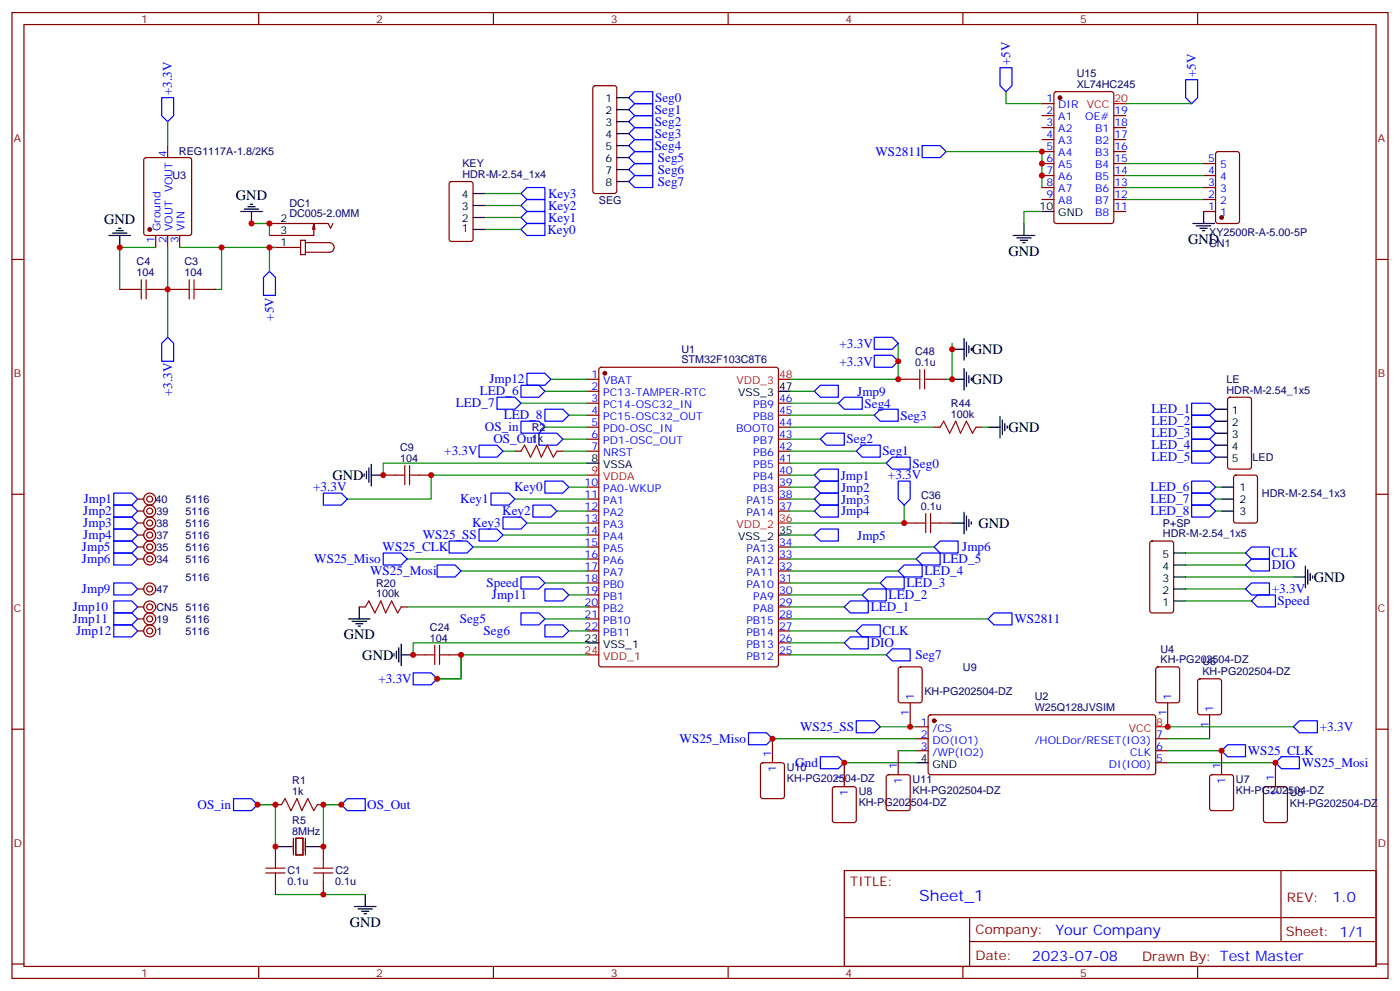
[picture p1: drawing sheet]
<svg xmlns="http://www.w3.org/2000/svg" width="412mm" height="292mm" viewBox="0 0 412 292" stroke-linecap="round" stroke-linejoin="round" font-family="sans-serif">
<g fill="none" stroke="#870000" stroke-width=".35">
<path d="M3.5 3.7h405.4v284.3h-405.4zM7.1 7.2h398.2v277.3h-398.2zM76.2 3.7v3.5M145.3 3.7v3.5M214.5 3.7v3.5M283.6 3.7v3.5M352.8 3.7v3.5M174.9 25.4l.4-.2h5.7l.5 .2 .2 .5v30.4l-.3 .5-.4 .2h-5.7l-.5-.3-.2-.4v-30.4zM306.9 30.5h3.5M306.9 34h3.5M306.9 37.6h3.5M310.7 27.2l.4-.2h16.3l.6 .4 .1 37.7-.5 .6-16.5 .1-.6-.5-.1-37.6z"/>
<path d="M328.1 34h3.5M328.1 37.6h3.5M42.6 46.6l.4-.2h12.7l.7 .4v21.8l-.4 .7h-13l-.6-.4-.1-21.8zM49.4 42.9v3.5M132.5 53.7l.5-.3h5.6l.7 .5v16.5l-.4 .6-5.9 .1-.7-.5v-16.4zM306.9 41.1h3.5M306.9 44.6h3.5M306.9 48.2h3.5M306.9 51.7h3.5M306.9 55.2h3.5M306.9 58.7h3.5M328.1 41.1h3.5"/>
<path d="M328.1 44.6h3.5M328.1 48.2h3.5M328.1 51.7h3.5M328.1 55.2h3.5M328.1 58.7h3.5M354.5 48.2h3.6M354.5 51.7h3.6M354.5 55.2h3.6M354.5 58.7h3.6M358.3 44.8l.5-.2h5.6l.7 .5v20l-.4 .6-5.9 .1-.7-.5v-20zM3.5 76.4h3.6M45.9 69.3v3.5"/>
<path d="M49.4 69.3v3.5M52.9 69.3v3.5M79.4 65.8h17.3l.7 1.4 .7-1.4M79.4 72.8h9.1M88.5 70.7h1.5v4.3h-1.5zM90 71.4h7a1.41 1.41 0 0 1 1.4 1.4 1.41 1.41 0 0 1-1.4 1.5h-7M92.4 65.8l-.3 1.8M92.8 67.6l-.4-1.8v3.5h-13M328.1 62.3h3.5M354.5 62.3h3.6M405.3 76.4h3.6M35.3 85.2h3.5"/>
<path d="M45.9 85.2h7M60 85.2h3.5M172.9 111.7h3.5M172.9 115.2h3.5M172.9 118.7h3.5M176.6 108.3l.5-.2h51.5l.7 .5v87l-.5 .7h-51.7l-.7-.4v-87.1zM229.3 118.7h3.5M264.6 111.7h3.5M275.2 111.7h3.5M361.8 117.2l.5-.3h5.6l.7 .5 .1 20-.5 .7h-5.9l-.6-.4-.1-20zM112.9 139.9h3.5M123.5 139.9h3.5"/>
<path d="M151.7 132.8h1.8M164 132.8h1.8M172.9 122.2h3.5M172.9 125.8h3.5M172.9 129.3h3.5M172.9 132.8h3.5M229.3 122.2h3.5M229.3 125.8h3.5M229.3 129.3h3.5M229.3 132.8h3.5M229.3 139.9h3.5M229.3 136.3h3.5"/>
<path d="M275.2 125.8h1.7M287.5 125.8h1.8M3.5 145.5h3.6M40.6 146.9h1.7M40.6 150.5h1.7M40.6 154h1.7M40.6 157.5h1.7M172.9 143.4h3.5M172.9 146.9h3.5M172.9 150.5h3.5M172.9 154h3.5M172.9 157.5h3.5"/>
<path d="M229.3 143.4h3.5M229.3 146.9h3.5M229.3 150.5h3.5M266.3 154h3.6M276.9 154h3.6M338.9 159.5l.5-.2h5.6l.7 .4v20l-.4 .7h-5.9l-.7-.4v-20zM363.6 140.1l.5-.2h5.6l.7 .4v13l-.4 .6-5.9 .1-.7-.5v-12.9zM405.3 145.5h3.6M40.6 161h1.7M40.6 164.6h1.7M40.6 178.7h1.7M40.6 173.4h1.7"/>
<path d="M105.8 178.7h1.8M118.2 178.7h1.7M172.9 161h3.5M172.9 164.6h3.5M172.9 168.1h3.5M172.9 171.6h3.5M172.9 175.2h3.5M172.9 178.7h3.5M229.3 161h3.5M229.3 164.6h3.5M229.3 168.1h3.5M229.3 171.6h3.5"/>
<path d="M229.3 175.2h3.5M229.3 178.7h3.5M40.6 182.2h1.7M40.6 185.7h1.7M121.7 192.8h3.5M132.3 192.8h3.5M172.9 182.2h3.5M172.9 185.7h3.5M229.3 182.2h3.5M229.3 185.7h3.5M229.3 192.8h3.5M229.3 189.3h3.5"/>
<path d="M264.8 196.5l.5-.2h5.6l.7 .5v9.4l-.4 .6-5.9 .1-.7-.5v-9.4zM340.7 196.5l.4-.2h5.7l.6 .5 .1 9.4-.5 .6-5.9 .1-.6-.5-.1-9.4zM3.5 214.7h3.6M227.5 217.5v7M268.1 206.9v7.1M269.9 214h3.5M269.9 217.5h3.5M273.6 210.6l.5-.2 65.9 .1 .4 .6v16.5l-.7 .5-65.9-.1-.4-.6v-16.3zM340.4 217.5h3.6M344 206.9v7.1M353 200.1l.5-.3h5.6l.7 .5v9.4l-.4 .7h-5.9l-.7-.4v-9.4zM356.3 210.4v7.1"/>
<path d="M405.3 214.7h3.6M81.1 236.9h1.8M93.5 236.9h1.7M224.2 224.7l.5-.2h5.7l.6 .5 .1 9.4-.5 .7h-5.9l-.6-.4-.1-9.5zM245.4 231.8l.5-.2h5.6l.7 .4v9.5l-.4 .6-5.9 .1-.7-.5v-9.4zM248.7 224.5v7.1M261.3 228.3l.5-.2h5.6l.7 .4v9.4l-.5 .7-5.8 .1-.7-.5v-9.4zM264.6 221v7.1M269.9 221h3.5M340.4 221h3.6M340.4 224.5h3.6M356.5 228.3l.5-.2h5.7l.6 .4 .1 9.4-.5 .7-5.9 .1-.6-.5-.1-9.4z"/>
<path d="M359.8 221v7.1M372.4 231.8l.5-.2h5.6l.7 .4v9.5l-.4 .6-5.9 .1-.7-.5v-9.4zM375.7 224.5v7.1M81.1 249.2v3.6M81.1 259.8v3.5M86.4 246.8v4.9M87.1 246.8h2.2v4.9h-2.2zM90 246.8v4.9M95.2 249.2v3.6M95.2 259.8v3.5M248.7 256.3h156.6v28.2h-156.6zM377.3 256.3v20.9"/>
<path d="M248.7 270.1h156.5M285.6 277.2h119.6M285.6 270.1v14.2M3.5 283.8h3.6M76.2 284.5v3.5M145.3 284.5v3.5M214.5 284.5v3.5M283.6 284.5v3.5M352.8 284.5v3.5M405.3 283.8h3.6"/>
<circle cx="44.1" cy="157.5" r="1.76"/>
<circle cx="44.1" cy="150.5" r="1.76"/>
<circle cx="44.1" cy="146.9" r="1.76"/>
<circle cx="44.1" cy="154" r="1.76"/>
<circle cx="44.1" cy="146.9" r=".88"/>
<circle cx="44.1" cy="157.5" r=".88"/>
<circle cx="44.1" cy="154" r=".88"/>
<circle cx="44.1" cy="150.5" r=".88"/>
<circle cx="44.1" cy="164.6" r="1.76"/>
<circle cx="44.1" cy="161" r="1.76"/>
<circle cx="44.1" cy="178.7" r="1.76"/>
<circle cx="44.1" cy="173.4" r="1.76"/>
<circle cx="44.1" cy="164.6" r=".88"/>
<circle cx="44.1" cy="173.4" r=".88"/>
<circle cx="44.1" cy="161" r=".88"/>
<circle cx="44.1" cy="178.7" r=".88"/>
<circle cx="44.1" cy="182.2" r="1.76"/>
<circle cx="44.1" cy="185.7" r="1.76"/>
<circle cx="44.1" cy="185.7" r=".88"/>
<circle cx="44.1" cy="182.2" r=".88"/>
</g>
<g fill="#870000" stroke="#870000" stroke-width=".35">
<circle cx="178.2" cy="109.9" r=".53"/>
<circle cx="275.2" cy="212.2" r=".53"/>
<circle cx="44.1" cy="67.6" r=".53"/>
<circle cx="312.2" cy="28.8" r=".53"/>
<circle cx="359.8" cy="64" r=".53"/>
</g>
<g fill="none" stroke="#000" stroke-width=".35">
<path d="M181.7 28.8h3.5M181.7 32.3h3.5M181.7 35.8h3.5M181.7 39.3h3.5M139.3 57h3.6M181.7 42.9h3.5M181.7 46.4h3.5M181.7 49.9h3.5M181.7 53.4h3.5M32.1 69.3h6.4M33.2 68.6h4.2M34.2 67.9h2.1"/>
<path d="M34.9 67.2h.7M35.3 69.3v3.5M70.9 62.3h6.4M72 61.6h4.2M73 60.9h2.1M73.7 60.1h.7M74.1 62.3v3.5M139.3 67.6h3.6M139.3 64h3.6M139.3 60.5h3.6M298.4 69.3h6.4M299.5 70h4.2"/>
<path d="M300.6 70.7h2.1M301.3 71.4h.7M301.6 65.8v3.5M306.9 62.3h3.5M351.4 65.8h6.3M352.4 66.5h4.3M353.5 67.2h2.1M354.2 67.9h.7M354.5 62.3v3.5M284 99.7v6.3M229.3 115.2h3.5M280.5 111.7h3.5"/>
<path d="M280.5 102.8h3.5M284 108.5v6.3M284.7 100.7v4.3M284.7 109.5v4.3M285.4 101.8v2.1M285.4 110.6v2.1M286.1 102.5v.7M286.1 111.3v.7M107.2 139.5v.7M107.9 138.8v2.1M108.7 137.8v4.2M109.4 139.9h3.5"/>
<path d="M109.4 136.7v6.4M172.9 136.3h3.5M291 125.8h3.6M294.6 122.6v6.3M295.3 123.6v4.3M296 124.7v2.1M296.7 125.4v.7M358.1 120.5h3.5M358.1 124h3.5M358.1 127.5h3.5M358.1 131.1h3.5M358.1 134.6h3.5"/>
<path d="M229.3 157.5h3.5M280.5 154h3.5M284 150.8v6.4M284.7 151.9v4.2M285.4 152.9v2.1M286.1 153.6v.7M359.8 150.5h3.6M359.8 143.4h3.6M359.8 146.9h3.6M105.8 178.7v3.5M345.7 169.9h3.5M345.7 176.9h3.5"/>
<path d="M345.7 173.4h3.5M345.7 166.3h3.5M345.7 162.8h3.5M381 169.9h3.5M384.5 166.7v6.3M385.2 167.7v4.3M385.9 168.8v2.1M386.6 169.5v.7M102.7 182.2h6.3M103.7 182.9h4.2M104.8 183.6h2.1M105.5 184.3h.7"/>
<path d="M116.1 192.4v.7M116.8 191.7v2.2M117.5 190.7v4.2M118.2 192.8h3.5M118.2 189.6v6.4M172.9 189.3h3.5M269.9 224.5h3.5M81.1 249.2h5M90.3 249.2h4.9M104.4 266.9h6.4M105.5 267.6h4.2M106.5 268.3h2.2"/>
<path d="M107.2 269h.7M107.6 263.3v3.6"/>
</g>
<path d="M328.1 30.5h3.5M229.3 111.7h3.5M172.9 139.9h3.5M229.3 154h3.5M172.9 192.8h3.5M340.4 214h3.6" fill="none" stroke="#f00" stroke-width=".35"/>
<g fill="none" stroke="#00f" stroke-width=".35">
<path d="M294.6 19.9h3.5v5.3l-1.8 1.8-1.7-1.8zM47.6 28.8h3.6v5.2l-1.8 1.8-1.8-1.8zM185.2 35.8l1.8-1.8h5.3v3.6h-5.3zM185.2 39.3l1.8-1.7h5.3v3.5h-5.3zM185.2 28.8l1.8-1.8h5.3v3.5h-5.3zM187 30.5h5.3v3.5h-5.3l-1.8-1.7zM349.2 23.5h3.6v5.3l-1.8 1.7-1.8-1.7zM153.5 57l1.7-1.8h5.3v3.5h-5.3zM185.2 46.4l1.8-1.8h5.3v3.6h-5.3zM185.2 49.9l1.8-1.7h5.3v3.5h-5.3zM185.2 42.9l1.8-1.8h5.3v3.5h-5.3zM185.2 53.4l1.8-1.7h5.3v3.5h-5.3z"/>
<path d="M271.6 42.9h5.3l1.8 1.7-1.8 1.8h-5.3zM79.4 79.9l1.7 1.8v5.3h-3.5v-5.3zM153.5 67.6l1.7-1.8h5.3v3.5h-5.3zM153.5 64l1.7-1.7h5.3v3.5h-5.3zM153.5 60.5l1.7-1.8h5.3v3.6h-5.3zM49.4 99.3l1.8 1.8v5.3h-3.6v-5.3zM257.5 99.3h5.3l1.8 1.8-1.8 1.7h-5.3zM146.4 116.9h5.3l1.8 1.8-1.8 1.8h-5.3zM153.5 113.4h5.2l1.8 1.8-1.8 1.7h-5.2zM155.2 109.9h5.3l1.8 1.8-1.8 1.7h-5.3zM239.9 115.2l1.8-1.8h5.2v3.5h-5.2zM246.9 118.7l1.8-1.8h5.3v3.6h-5.3z"/>
<path d="M257.5 104.6h5.3l1.8 1.8-1.8 1.7h-5.3zM351 118.7h5.3l1.8 1.8-1.8 1.7h-5.3zM141.1 131.1h5.3l1.8 1.7-1.8 1.8h-5.3zM153.5 124h5.2l1.8 1.8-1.8 1.7h-5.2zM158.7 127.5h5.3l1.8 1.8-1.8 1.8h-5.3zM160.5 120.5h5.3l1.8 1.7-1.8 1.8h-5.3zM239.9 139.9l1.8-1.8h5.2v3.5h-5.2zM241.7 129.3l1.7-1.8h5.3v3.6h-5.3zM252.2 132.8l1.8-1.7h5.3v3.5h-5.3zM259.3 120.5h5.3v3.5h-5.3l-1.8-1.8zM262.8 134.6h5.3v3.5h-5.3l-1.7-1.8zM351 122.2h5.3l1.8 1.8-1.8 1.8h-5.3z"/>
<path d="M351 125.8h5.3l1.8 1.7-1.8 1.8h-5.3zM351 129.3h5.3l1.8 1.8-1.8 1.7h-5.3zM351 132.8h5.3l1.8 1.8-1.8 1.7h-5.3zM33.5 145.2h5.3l1.8 1.7-1.8 1.8h-5.3zM33.5 148.7h5.3l1.8 1.8-1.8 1.7h-5.3zM33.5 152.2h5.3l1.8 1.8-1.8 1.8h-5.3zM33.5 155.8h5.3l1.8 1.7-1.8 1.8h-5.3zM33.5 159.3h5.3l1.8 1.7-1.8 1.8h-5.3zM95.2 145.2h5.3l1.8 1.7-1.8 1.8h-5.3zM132.3 159.3h5.3l1.7 1.7-1.7 1.8h-5.3zM141.1 155.8h5.3l1.8 1.7-1.8 1.8h-5.3zM144.6 145.2h5.3l1.8 1.7-1.8 1.8h-5.3z"/>
<path d="M148.2 152.2h5.3l1.7 1.8-1.7 1.8h-5.3zM157 148.7h5.3l1.7 1.8-1.7 1.7h-5.3zM160.5 141.6h5.3l1.8 1.8-1.8 1.8h-5.3zM239.9 143.4l1.8-1.8h5.2v3.6h-5.2zM239.9 146.9l1.8-1.7h5.2v3.5h-5.2zM239.9 150.5l1.8-1.8h5.2v3.5h-5.2zM239.9 157.5l1.8-1.7h5.2v3.5h-5.2zM264.6 141.6h3.5v5.3l-1.8 1.8-1.7-1.8zM351 141.6h5.3l1.8 1.8-1.8 1.8h-5.3zM351 145.2h5.3l1.8 1.7-1.8 1.8h-5.3zM351 148.7h5.3l1.8 1.8-1.8 1.7h-5.3zM33.5 162.8h5.3l1.8 1.8-1.8 1.7h-5.3z"/>
<path d="M33.5 176.9h5.3l1.8 1.8-1.8 1.7h-5.3zM33.5 171.6h5.3l1.8 1.8-1.8 1.8h-5.3zM112.9 162.8h5.3l1.7 1.8-1.7 1.7h-5.3zM128.8 166.3h5.3l1.7 1.8-1.7 1.8h-5.3zM153.5 169.9h5.2l1.8 1.7-1.8 1.8h-5.2zM160.5 173.4h5.3l1.8 1.8-1.8 1.7h-5.3zM248.7 178.7l1.8-1.8h5.3v3.5h-5.3zM254 175.2l1.8-1.8h5.3v3.5h-5.3zM259.3 171.6l1.8-1.7h5.2v3.5h-5.2zM264.6 168.1l1.7-1.8h5.3v3.6h-5.3zM269.9 164.6l1.7-1.8h5.3v3.5h-5.3zM275.2 161l1.7-1.7h5.3v3.5h-5.3z"/>
<path d="M366.9 162.8l1.8-1.8h5.2v3.6h-5.2zM366.9 166.3l1.8-1.7h5.2v3.5h-5.2zM366.9 173.4l1.8-1.8h5.2v3.6h-5.2zM370.4 175.2h5.3v3.5h-5.3l-1.7-1.8zM33.5 180.4h5.3l1.8 1.8-1.8 1.8h-5.3zM33.5 184h5.3l1.8 1.7-1.8 1.8h-5.3zM121.7 198.1h5.3l1.8 1.7-1.8 1.8h-5.3zM153.5 180.4h5.2l1.8 1.8-1.8 1.8h-5.2zM160.5 184h5.3l1.8 1.7-1.8 1.8h-5.3zM250.5 187.5h5.3v3.5h-5.3l-1.8-1.7zM254 184h5.3v3.5h-5.3l-1.8-1.8zM262.8 191h5.3v3.6h-5.3l-1.7-1.8z"/>
<path d="M291 182.2l1.8-1.8h5.3v3.6h-5.3zM220.5 215.7h5.3l1.7 1.8-1.7 1.8h-5.3zM252.2 212.2h5.3l1.8 1.8-1.8 1.7h-5.3zM381 214l1.8-1.8h5.3v3.5h-5.3zM68.8 235.1h5.3l1.7 1.8-1.7 1.8h-5.3zM100.5 236.9l1.8-1.8h5.3v3.6h-5.3zM241.7 222.8h5.2l1.8 1.7-1.8 1.8h-5.2zM359.8 221l1.8-1.7h5.3v3.5h-5.3zM375.7 224.5l1.8-1.7h5.3v3.5h-5.3z"/>
</g>
<g fill="none" stroke="#008700" stroke-width=".35">
<path d="M49.4 35.8v7.1M296.3 27v3.5h10.6M331.6 30.5h19.4M142.9 57h10.6M278.7 44.6h28.2v10.6M331.6 48.2h22.9M331.6 55.2h22.9M331.6 58.7h22.9M331.6 51.7h22.9M45.9 72.8h-10.6v12.4M49.4 72.8v26.5M52.9 72.8h12.4v12.4h-1.8"/>
<path d="M65.3 72.8h15.8M79.4 65.8h-5.3h5.3v3.5M79.4 72.8v7.1M142.9 67.6h10.6M142.9 64h10.6M142.9 60.5h10.6M306.9 62.3h-5.3v3.5M153.5 118.7h19.4M160.5 115.2h12.4M162.3 111.7h10.6M232.8 115.2h7.1M232.8 118.7h14.1"/>
<path d="M264.6 101.1v10.6h-31.8M280.5 101.1v10.6h-1.8M148.2 132.8h3.5M160.5 125.8h12.4M165.8 132.8h7.1M165.8 129.3h7.1M167.6 122.2h5.3M172.9 136.3h-60v3.6M172.9 139.9h-45.9v7h-24.7M232.8 125.8h42.4M232.8 132.8h19.4M232.8 136.3h28.3"/>
<path d="M232.8 129.3h8.9M232.8 122.2h24.7M232.8 139.9h7.1M289.3 125.8h1.7M148.2 157.5h24.7M151.7 146.9h21.2M155.2 154h17.7M164 150.5h8.9M167.6 143.4h5.3M232.8 157.5h7.1M232.8 143.4h7.1M232.8 146.9h7.1"/>
<path d="M232.8 150.5h7.1M266.3 148.7v5.3h-33.5M358.1 143.4h1.7M358.1 146.9h1.7M358.1 150.5h1.7M119.9 164.6h53M119.9 178.7h53M135.8 168.1h37.1M139.3 161h33.6M160.5 171.6h12.4M167.6 175.2h5.3M232.8 161h42.4"/>
<path d="M232.8 164.6h37.1M232.8 168.1h31.8M232.8 171.6h26.5M232.8 175.2h21.2M232.8 178.7h15.9M349.2 166.3h17.7M349.2 173.4h17.7M349.2 169.9h31.8M349.2 162.8h17.7M349.2 176.9h19.5M135.8 192.8v7h-7h7v-7h37.1M160.5 182.2h12.4"/>
<path d="M167.6 185.7h5.3M172.9 189.3h-51.2v3.5M232.8 182.2h58.2M232.8 185.7h19.4M232.8 192.8h28.3M232.8 189.3h15.9M227.5 217.5h42.4M259.3 214h10.6M344 214h37M344 217.5h12.3M81.1 236.9h-5.3h5.3v12.3M95.2 236.9h5.3h-5.3v12.3"/>
<path d="M248.7 224.5h21.2M264.6 221h5.3M344 221h15.8M344 224.5h31.7M81.1 263.3h26.5"/>
</g>
<g fill="none" stroke="#a10000" stroke-width=".35">
<path d="M38.8 85.2h2.8M41.6 82.4v5.6M43 85.2h2.9M43 82.4v5.6M52.9 85.2h2.8M55.7 82.4v5.6M57.1 85.2h2.9M57.1 82.4v5.6M268.1 111.7h2.8M270.9 108.8v5.7M272.3 111.7h2.9M272.3 108.8v5.7"/>
<path d="M116.4 139.9h2.8M119.2 137.1v5.6M120.6 139.9h2.9M120.6 137.1v5.6M153.5 132.8l1-1.7 1.8 3.5 1.7-3.5 1.5 3.5 1.7-3.5 1.8 3.5 1-1.8M276.9 125.8l1.1-1.8 1.8 3.5 1.7-3.5 1.4 3.5 1.8-3.5 1.8 3.5 1-1.7M269.9 154h2.8M272.7 151.2v5.6M274.1 154h2.8M274.1 151.2v5.6M107.6 178.7l1.1-1.8 1.7 3.5 1.8-3.5 1.4 3.5 1.8-3.5 1.7 3.5 1.1-1.7M125.2 192.8h2.9"/>
<path d="M128.1 190v5.6M129.5 192.8h2.8M129.5 190v5.6M82.9 236.9l1.1-1.8 1.7 3.6 1.8-3.6 1.4 3.6 1.8-3.6 1.7 3.6 1.1-1.8M78.3 257h5.7M78.3 255.6h5.7M81.1 252.8v2.8M81.1 257v2.8M92.4 257h5.7M92.4 255.6h5.7M95.2 252.8v2.8M95.2 257v2.8"/>
</g>
<g fill="#c00">
<circle cx="135.8" cy="192.8" r=".88"/>
<circle cx="81.1" cy="236.9" r=".88"/>
<circle cx="95.3" cy="236.9" r=".88"/>
<circle cx="100.5" cy="236.9" r=".88"/>
<circle cx="75.8" cy="236.9" r=".88"/>
<circle cx="65.3" cy="72.8" r=".88"/>
<circle cx="79.4" cy="72.8" r=".88"/>
<circle cx="35.3" cy="72.8" r=".88"/>
<circle cx="79.4" cy="65.8" r=".88"/>
<circle cx="74.1" cy="65.8" r=".88"/>
<circle cx="306.9" cy="44.6" r=".88"/>
<circle cx="306.9" cy="48.2" r=".88"/>
<circle cx="306.9" cy="51.7" r=".88"/>
<circle cx="264.6" cy="106.4" r=".88"/>
<circle cx="280.5" cy="111.7" r=".88"/>
<circle cx="280.5" cy="102.8" r=".88"/>
<circle cx="121.7" cy="192.8" r=".88"/>
<circle cx="266.3" cy="154" r=".88"/>
<circle cx="264.6" cy="111.7" r=".88"/>
<circle cx="344" cy="214" r=".88"/>
<circle cx="375.7" cy="224.5" r=".88"/>
<circle cx="359.8" cy="221" r=".88"/>
<circle cx="248.7" cy="224.5" r=".88"/>
<circle cx="268.1" cy="214" r=".88"/>
<circle cx="227.5" cy="217.5" r=".88"/>
<circle cx="81.1" cy="249.2" r=".88"/>
<circle cx="95.3" cy="263.3" r=".88"/>
<circle cx="95.3" cy="249.2" r=".88"/>
<circle cx="49.4" cy="85.2" r=".88"/>
<circle cx="112.9" cy="139.9" r=".88"/>
<circle cx="127" cy="139.9" r=".88"/>
<circle cx="128.8" cy="199.8" r=".88"/>
</g>
<text font-size="4.6" fill="#00f" x="270.8" y="265.3">Sheet_1</text>
<g font-size="4.2">
<text x="69.5" y="59">GND</text>
<text x="30.7" y="66.1">GND</text>
<text x="350" y="71.9">GND</text>
<text x="297" y="75.4">GND</text>
<text x="286.3" y="104.2">GND</text>
<text x="286.3" y="113">GND</text>
<text x="297" y="127.2">GND</text>
<text x="97.9" y="141.3">GND</text>
<text x="288.2" y="155.4">GND</text>
<text x="387" y="171.3">GND</text>
<text x="101.3" y="188.2">GND</text>
<text x="106.7" y="194.2">GND</text>
<text x="103" y="272.9">GND</text>
</g>
<g font-size="4.2" fill="#00f">
<text x="392.5" y="265.6">1.0</text>
<text x="310.9" y="275.1">Your Company</text>
<text x="304" y="282.9">2023-07-08</text>
</g>
<g font-size="3.9" fill="#00f">
<text x="297.6" y="19.2" transform="rotate(-90 297.6 19.2)">+5V</text>
<text x="352.3" y="22.8" transform="rotate(-90 352.3 22.8)">+5V</text>
<text x="50.6" y="28" transform="rotate(-90 50.6 28)">+3.3V</text>
<text x="192.9" y="33.5">Seg1</text>
<text x="193" y="30">Seg0</text>
<text x="192.9" y="37.1">Seg2</text>
<text x="192.9" y="40.6">Seg3</text>
<text x="192.9" y="44.1">Seg4</text>
<text x="193.8" y="47.6">Seg5</text>
<text x="257.9" y="45.8">WS2811</text>
<text x="193.8" y="51.2">Seg6</text>
<text x="161.4" y="58.3">Key3</text>
<text x="193.8" y="54.7">Seg7</text>
<text x="161.4" y="65.3">Key1</text>
<text x="161.4" y="61.8">Key2</text>
<text x="161.2" y="68.9">Key0</text>
<text x="80.6" y="94.4" transform="rotate(-90 80.6 94.4)">+5V</text>
<text x="247.3" y="107.7">+3.3V</text>
<text x="247.3" y="102.4">+3.3V</text>
<text x="144.2" y="112.9">Jmp12</text>
<text x="50.7" y="116.6" transform="rotate(-90 50.7 116.6)">+3.3V</text>
<text x="134.3" y="119.9">LED_7</text>
<text x="141.3" y="116.4">LED_6</text>
<text x="252.5" y="116.6">Jmp9</text>
<text x="254.7" y="120">Seg4</text>
<text x="148.4" y="123.5">LED_8</text>
<text x="265.3" y="123.5">Seg3</text>
<text x="339.2" y="121.7">LED_1</text>
<text x="339.2" y="125.2">LED_2</text>
<text x="142.9" y="127">OS_in</text>
<text x="145.4" y="130.5">OS_Out</text>
<text x="249.4" y="130.6">Seg2</text>
<text x="339.2" y="128.7">LED_3</text>
<text x="130.9" y="134.1">+3.3V</text>
<text x="260" y="134.1">Seg1</text>
<text x="268.8" y="137.6">Seg0</text>
<text x="339.2" y="132.3">LED_4</text>
<text x="339.2" y="135.8">LED_5</text>
<text x="247.7" y="141.2">Jmp1</text>
<text x="261.6" y="141.1">+3.3V</text>
<text x="24.7" y="148.1">Jmp1</text>
<text x="92.2" y="144.7">+3.3V</text>
<text x="135.6" y="148.2">Key1</text>
<text x="151.4" y="144.6">Key0</text>
<text x="247.8" y="144.7">Jmp2</text>
<text x="247.8" y="148.2">Jmp3</text>
<text x="338.9" y="144.6">LED_6</text>
<text x="338.9" y="148.2">LED_7</text>
<text x="24.5" y="151.7">Jmp2</text>
<text x="24.5" y="155.3">Jmp3</text>
<text x="139.1" y="155.3">Key3</text>
<text x="147.9" y="151.7">Key2</text>
<text x="247.8" y="151.8">Jmp4</text>
<text x="338.9" y="151.7">LED_8</text>
<text x="24.5" y="158.8">Jmp4</text>
<text x="124.5" y="158.7">WS25_SS</text>
<text x="252.5" y="158.9">Jmp5</text>
<text x="24.1" y="162.3">Jmp5</text>
<text x="24.1" y="165.9">Jmp6</text>
<text x="92.6" y="165.8">WS25_Miso</text>
<text x="112.7" y="162.3">WS25_CLK</text>
<text x="277.6" y="165.9">LED_5</text>
<text x="283.4" y="162.3">Jmp6</text>
<text x="374.6" y="164.1">CLK</text>
<text x="374.7" y="167.6">DIO</text>
<text x="109" y="169.3">WS25_Mosi</text>
<text x="143.3" y="172.9">Speed</text>
<text x="267.1" y="172.9">LED_3</text>
<text x="272.4" y="169.4">LED_4</text>
<text x="21.4" y="179.9">Jmp10</text>
<text x="24.1" y="174.6">Jmp9</text>
<text x="144.9" y="176.3">Jmp11</text>
<text x="256.5" y="180">LED_1</text>
<text x="261.8" y="176.5">LED_2</text>
<text x="374.6" y="174.7">+3.3V</text>
<text x="376.3" y="178.2">Speed</text>
<text x="21.4" y="183.5">Jmp11</text>
<text x="135.4" y="183.4">Seg5</text>
<text x="298.8" y="183.5">WS2811</text>
<text x="22.4" y="187">Jmp12</text>
<text x="142.5" y="187">Seg6</text>
<text x="256.5" y="190.6">DIO</text>
<text x="259.9" y="187">CLK</text>
<text x="269.6" y="194.1">Seg7</text>
<text x="111.5" y="201.2">+3.3V</text>
<text x="235.7" y="215.2">WS25_SS</text>
<text x="388.8" y="215.3">+3.3V</text>
<text x="200.2" y="218.7">WS25_Miso</text>
<text x="234.3" y="225.8">Gnd</text>
<text x="367.5" y="222.3">WS25_CLK</text>
<text x="383.5" y="225.8">WS25_Mosi</text>
<text x="58.2" y="238.1">OS_in</text>
<text x="108.2" y="238.2">OS_Out</text>
</g>
<g font-size="3.9" fill="#800">
<text x="250.5" y="260.9">TITLE:</text>
<text x="379.1" y="265.6">REV:</text>
<text x="287.4" y="275.1">Company:</text>
<text x="378.7" y="275.7">Sheet: 1/1</text>
<text x="287.4" y="282.8">Date:</text>
<text x="336.4" y="282.8">Drawn By: Test Master</text>
</g>
<g font-size="3.2" fill="#800">
<text x="41.6" y="6.7">1</text>
<text x="110.8" y="6.7">2</text>
<text x="179.9" y="6.7">3</text>
<text x="249.1" y="6.7">4</text>
<text x="318.2" y="6.7">5</text>
<text x="4.1" y="41.8">A</text>
<text x="405.9" y="41.8">A</text>
<text x="4.1" y="110.9">B</text>
<text x="405.9" y="110.9">B</text>
<text x="4.1" y="180.1">C</text>
<text x="405.9" y="180.1">C</text>
<text x="4.1" y="249.2">D</text>
<text x="405.9" y="249.2">D</text>
<text x="41.6" y="287.5">1</text>
<text x="110.8" y="287.5">2</text>
<text x="179.9" y="287.5">3</text>
<text x="249.1" y="287.5">4</text>
<text x="318.2" y="287.5">5</text>
</g>
<g font-size="3.2" fill="#000080">
<text x="317.2" y="22.6">U15</text>
<text x="317.2" y="25.8">XL74HC245</text>
<text x="52.7" y="45.8">REG1117A-1.8/2K5</text>
<text x="50.8" y="52.8">U3</text>
<text x="136.2" y="52.4">HDR-M-2.54_1x4</text>
<text x="136.2" y="49.2">KEY</text>
<text x="85.3" y="64">DC005-2.0MM</text>
<text x="85.3" y="60.9">DC1</text>
<text x="176.4" y="60.1">SEG</text>
<text x="356.2" y="69.5">XY2500R-A-5.00-5P</text>
<text x="356.2" y="72.6">CN1</text>
<text x="40.2" y="81.3">104</text>
<text x="40.2" y="78.1">C4</text>
<text x="54.3" y="81.3">104</text>
<text x="54.3" y="78.1">C3</text>
<text x="200.7" y="106.9">STM32F103C8T6</text>
<text x="200.7" y="103.9">U1</text>
<text x="269.5" y="107.8">0.1u</text>
<text x="269.5" y="104.6">C48</text>
<text x="361.3" y="112.7">LE</text>
<text x="280.1" y="119.8">R44</text>
<text x="361.3" y="115.9">HDR-M-2.54_1x5</text>
<text x="280.1" y="122.9">100k</text>
<text x="156.6" y="130">1k</text>
<text x="156.6" y="126.9">R2</text>
<text x="117.8" y="136">104</text>
<text x="117.8" y="132.8">C9</text>
<text x="369" y="135.7">LED</text>
<text x="45.8" y="148.1">40</text>
<text x="54.7" y="148.1">5116</text>
<text x="271.3" y="146.9">C36</text>
<text x="371.7" y="146.3">HDR-M-2.54_1x3</text>
<text x="46.1" y="155.1">38</text>
<text x="46.1" y="151.6">39</text>
<text x="54.7" y="155.1">5116</text>
<text x="54.7" y="151.6">5116</text>
<text x="271.3" y="150.1">0.1u</text>
<text x="342.6" y="155.1">P+SP</text>
<text x="46.1" y="158.7">37</text>
<text x="54.7" y="158.7">5116</text>
<text x="342.6" y="158.2">HDR-M-2.54_1x5</text>
<text x="46.1" y="165.7">34</text>
<text x="46.1" y="162.2">35</text>
<text x="54.7" y="165.7">5116</text>
<text x="54.7" y="162.2">5116</text>
<text x="54.7" y="171">5116</text>
<text x="110.8" y="172.7">R20</text>
<text x="46.1" y="179.8">CN5</text>
<text x="46.1" y="174.5">47</text>
<text x="54.7" y="179.8">5116</text>
<text x="110.8" y="175.9">100k</text>
<text x="46.1" y="183.3">19</text>
<text x="54.7" y="183.3">5116</text>
<text x="126.7" y="185.8">C24</text>
<text x="46.1" y="186.9">1</text>
<text x="54.7" y="186.9">5116</text>
<text x="126.7" y="188.9">104</text>
<text x="283.7" y="197.5">U9</text>
<text x="341.9" y="195.3">KH-PG202504-DZ</text>
<text x="341.9" y="192.1">U4</text>
<text x="354.2" y="195.6">U6</text>
<text x="354.2" y="198.8">KH-PG202504-DZ</text>
<text x="272.3" y="204.5">KH-PG202504-DZ</text>
<text x="304.8" y="209.3">W25Q128JVSIM</text>
<text x="304.8" y="206.2">U2</text>
<text x="231.8" y="227.1">U10</text>
<text x="86.1" y="230.9">R1</text>
<text x="231.8" y="230.2">KH-PG202504-DZ</text>
<text x="268.8" y="233.8">KH-PG202504-DZ</text>
<text x="268.8" y="230.6">U11</text>
<text x="364.1" y="233.8">KH-PG202504-DZ</text>
<text x="364.1" y="230.6">U7</text>
<text x="86.1" y="234.1">1k</text>
<text x="252.9" y="237.3">KH-PG202504-DZ</text>
<text x="252.9" y="234.1">U8</text>
<text x="379.9" y="237.5">KH-PG202504-DZ</text>
<text x="379.9" y="234.3">U5</text>
<text x="86.1" y="245.7">8MHz</text>
<text x="86.1" y="242.6">R5</text>
<text x="84.7" y="257.4">C1</text>
<text x="98.8" y="257.4">C2</text>
<text x="84.7" y="260.6">0.1u</text>
<text x="98.8" y="260.6">0.1u</text>
</g>
<g font-size="3.2">
<text x="178.4" y="30.2">1</text>
<text x="178.4" y="33.7">2</text>
<text x="178.4" y="37.2">3</text>
<text x="178.4" y="40.7">4</text>
<text x="178.4" y="44.3">5</text>
<text x="178.4" y="47.8">6</text>
<text x="178.4" y="51.3">7</text>
<text x="136" y="58.4">4</text>
<text x="178.4" y="54.9">8</text>
<text x="82.6" y="65.4">2</text>
<text x="136" y="65.4">2</text>
<text x="136" y="61.9">3</text>
<text x="306.2" y="61.9">10</text>
<text x="311.7" y="63.7">GND</text>
<text x="82.6" y="69">3</text>
<text x="136" y="68.3">1</text>
<text x="82.6" y="72.5">1</text>
<text x="217.5" y="116.6">VSS_3</text>
<text x="229.5" y="114.8">47</text>
<text x="362.9" y="121.9">1</text>
<text x="362.9" y="125.4">2</text>
<text x="362.9" y="128.9">3</text>
<text x="174.2" y="136">8</text>
<text x="177.7" y="137.8">VSSA</text>
<text x="362.9" y="132.5">4</text>
<text x="362.9" y="136">5</text>
<text x="365.1" y="144.5">1</text>
<text x="365.1" y="148">2</text>
<text x="365.1" y="151.5">3</text>
<text x="217.5" y="158.9">VSS_2</text>
<text x="229.5" y="157.2">35</text>
<text x="342.4" y="167.7">4</text>
<text x="342.4" y="164.2">5</text>
<text x="342.4" y="171.3">3</text>
<text x="342.4" y="178.3">1</text>
<text x="342.4" y="174.8">2</text>
<text x="172.2" y="188.9">23</text>
<text x="177.7" y="190.7">VSS_1</text>
<text x="271.2" y="224.2">4</text>
<text x="274.7" y="226">GND</text>
</g>
<g font-size="3.2" fill="#00f">
<text x="308.3" y="30.2">1</text>
<text x="308.3" y="33.7">2</text>
<text x="311.7" y="31.9">DIR</text>
<text x="311.7" y="35.5">A1</text>
<text x="319.7" y="35.5">OE#</text>
<text x="328.3" y="33.7">19</text>
<text x="308.3" y="37.2">3</text>
<text x="308.3" y="40.7">4</text>
<text x="311.7" y="39">A2</text>
<text x="322.6" y="39">B1</text>
<text x="328.3" y="40.7">17</text>
<text x="328.3" y="37.2">18</text>
<text x="49" y="46.2" transform="rotate(-90 49 46.2)">4</text>
<text x="308.3" y="44.3">5</text>
<text x="308.3" y="47.8">6</text>
<text x="311.7" y="42.5">A3</text>
<text x="311.7" y="46">A4</text>
<text x="322.6" y="46">B3</text>
<text x="322.6" y="42.5">B2</text>
<text x="328.3" y="47.8">15</text>
<text x="328.3" y="44.3">16</text>
<text x="355.9" y="47.8">5</text>
<text x="308.3" y="51.3">7</text>
<text x="311.7" y="49.6">A5</text>
<text x="311.7" y="53.1">A6</text>
<text x="322.6" y="53.1">B5</text>
<text x="322.6" y="49.6">B4</text>
<text x="328.3" y="51.3">14</text>
<text x="355.9" y="51.3">4</text>
<text x="359.4" y="53.1">4</text>
<text x="359.4" y="49.6">5</text>
<text x="50.8" y="56.6" transform="rotate(-90 50.8 56.6)">VOUT</text>
<text x="308.3" y="54.9">8</text>
<text x="308.3" y="58.4">9</text>
<text x="311.7" y="56.6">A7</text>
<text x="322.6" y="56.6">B6</text>
<text x="328.3" y="58.4">12</text>
<text x="328.3" y="54.9">13</text>
<text x="355.9" y="58.4">2</text>
<text x="355.9" y="54.9">3</text>
<text x="359.4" y="56.6">3</text>
<text x="311.7" y="60.1">A8</text>
<text x="322.6" y="63.7">B8</text>
<text x="322.6" y="60.1">B7</text>
<text x="328.3" y="61.9">11</text>
<text x="355.9" y="61.9">1</text>
<text x="359.4" y="63.7">1</text>
<text x="359.4" y="60.1">2</text>
<text x="45.5" y="71.5" transform="rotate(-90 45.5 71.5)">1</text>
<text x="47.3" y="68" transform="rotate(-90 47.3 68)">Ground</text>
<text x="49" y="71.5" transform="rotate(-90 49 71.5)">2</text>
<text x="50.8" y="68" transform="rotate(-90 50.8 68)">VOUT</text>
<text x="52.6" y="71.5" transform="rotate(-90 52.6 71.5)">3</text>
<text x="54.3" y="68" transform="rotate(-90 54.3 68)">VIN</text>
<text x="174.2" y="111.3">1</text>
<text x="177.7" y="113.1">VBAT</text>
<text x="174.2" y="114.8">2</text>
<text x="174.2" y="118.4">3</text>
<text x="177.7" y="116.6">PC13-TAMPER-RTC</text>
<text x="229.5" y="118.4">46</text>
<text x="174.2" y="121.9">4</text>
<text x="174.2" y="125.4">5</text>
<text x="177.7" y="120.1">PC14-OSC32_IN</text>
<text x="177.7" y="123.6">PC15-OSC32_OUT</text>
<text x="221.9" y="123.6">PB8</text>
<text x="221.9" y="120.1">PB9</text>
<text x="229.5" y="125.4">44</text>
<text x="229.5" y="121.9">45</text>
<text x="174.2" y="128.9">6</text>
<text x="177.7" y="127.2">PD0-OSC_IN</text>
<text x="177.7" y="130.7">PD1-OSC_OUT</text>
<text x="216.9" y="127.2">BOOT0</text>
<text x="221.9" y="130.7">PB7</text>
<text x="229.5" y="128.9">43</text>
<text x="174.2" y="132.5">7</text>
<text x="177.7" y="134.2">NRST</text>
<text x="221.9" y="137.8">PB5</text>
<text x="221.9" y="134.2">PB6</text>
<text x="229.5" y="136">41</text>
<text x="229.5" y="132.5">42</text>
<text x="172.2" y="143.1">10</text>
<text x="221.9" y="141.3">PB4</text>
<text x="229.5" y="143.1">39</text>
<text x="229.5" y="139.5">40</text>
<text x="172.2" y="146.6">11</text>
<text x="177.7" y="144.8">PA0-WKUP</text>
<text x="177.7" y="148.3">PA1</text>
<text x="219.9" y="148.3">PA15</text>
<text x="221.9" y="144.8">PB3</text>
<text x="229.5" y="146.6">38</text>
<text x="172.2" y="150.1">12</text>
<text x="172.2" y="153.6">13</text>
<text x="177.7" y="151.9">PA2</text>
<text x="177.7" y="155.4">PA3</text>
<text x="219.9" y="151.9">PA14</text>
<text x="229.5" y="150.1">37</text>
<text x="172.2" y="157.2">14</text>
<text x="172.2" y="160.7">15</text>
<text x="177.7" y="158.9">PA4</text>
<text x="229.5" y="160.7">34</text>
<text x="172.2" y="164.2">16</text>
<text x="172.2" y="167.7">17</text>
<text x="177.7" y="162.5">PA5</text>
<text x="177.7" y="166">PA6</text>
<text x="219.9" y="166">PA12</text>
<text x="219.9" y="162.5">PA13</text>
<text x="229.5" y="167.7">32</text>
<text x="229.5" y="164.2">33</text>
<text x="172.2" y="171.3">18</text>
<text x="177.7" y="169.5">PA7</text>
<text x="177.7" y="173">PB0</text>
<text x="219.9" y="173">PA10</text>
<text x="219.9" y="169.5">PA11</text>
<text x="229.5" y="171.3">31</text>
<text x="172.2" y="174.8">19</text>
<text x="172.2" y="178.3">20</text>
<text x="177.7" y="176.6">PB1</text>
<text x="221.9" y="176.6">PA9</text>
<text x="229.5" y="178.3">29</text>
<text x="229.5" y="174.8">30</text>
<text x="172.2" y="181.9">21</text>
<text x="172.2" y="185.4">22</text>
<text x="177.7" y="180.1">PB2</text>
<text x="177.7" y="183.6">PB10</text>
<text x="219.9" y="183.6">PB15</text>
<text x="221.9" y="180.1">PA8</text>
<text x="229.5" y="185.4">27</text>
<text x="229.5" y="181.9">28</text>
<text x="177.7" y="187.1">PB11</text>
<text x="219.9" y="190.7">PB13</text>
<text x="219.9" y="187.1">PB14</text>
<text x="229.5" y="188.9">26</text>
<text x="219.9" y="194.2">PB12</text>
<text x="229.5" y="192.4">25</text>
<text x="269.2" y="206.2" transform="rotate(-90 269.2 206.2)">1</text>
<text x="345" y="206.2" transform="rotate(-90 345 206.2)">1</text>
<text x="357.4" y="209.7" transform="rotate(-90 357.4 209.7)">1</text>
<text x="267.8" y="210.7" transform="rotate(-90 267.8 210.7)">1</text>
<text x="271.2" y="213.6">1</text>
<text x="274.7" y="215.4">/CS</text>
<text x="343.6" y="210.7" transform="rotate(-90 343.6 210.7)">1</text>
<text x="356" y="214.2" transform="rotate(-90 356 214.2)">1</text>
<text x="271.2" y="217.1">2</text>
<text x="271.2" y="220.7">3</text>
<text x="274.7" y="218.9">DO(IO1)</text>
<text x="304.8" y="218.9">/HOLDor/RESET(IO3)</text>
<text x="340.6" y="220.7">6</text>
<text x="340.6" y="217.1">7</text>
<text x="227.2" y="222.8" transform="rotate(-90 227.2 222.8)">1</text>
<text x="228.6" y="227.3" transform="rotate(-90 228.6 227.3)">1</text>
<text x="264.2" y="226.3" transform="rotate(-90 264.2 226.3)">1</text>
<text x="274.7" y="222.4">/WP(IO2)</text>
<text x="326.6" y="226">DI(IO0)</text>
<text x="332.9" y="222.4">CLK</text>
<text x="340.6" y="224.2">5</text>
<text x="359.5" y="226.3" transform="rotate(-90 359.5 226.3)">1</text>
<text x="248.4" y="229.8" transform="rotate(-90 248.4 229.8)">1</text>
<text x="265.6" y="230.8" transform="rotate(-90 265.6 230.8)">1</text>
<text x="360.9" y="230.8" transform="rotate(-90 360.9 230.8)">1</text>
<text x="375.4" y="229.8" transform="rotate(-90 375.4 229.8)">1</text>
<text x="249.8" y="234.3" transform="rotate(-90 249.8 234.3)">1</text>
<text x="376.8" y="234.3" transform="rotate(-90 376.8 234.3)">1</text>
</g>
<g font-size="3.2" fill="#f00">
<text x="320.2" y="31.9">VCC</text>
<text x="328.3" y="30.2">20</text>
<text x="216.9" y="113.1">VDD_3</text>
<text x="229.5" y="111.3">48</text>
<text x="174.2" y="139.5">9</text>
<text x="177.7" y="141.3">VDDA</text>
<text x="216.9" y="155.4">VDD_2</text>
<text x="229.5" y="153.6">36</text>
<text x="172.2" y="192.4">24</text>
<text x="177.7" y="194.2">VDD_1</text>
<text x="332.5" y="215.4">VCC</text>
<text x="340.6" y="213.6">8</text>
</g>
</svg>
